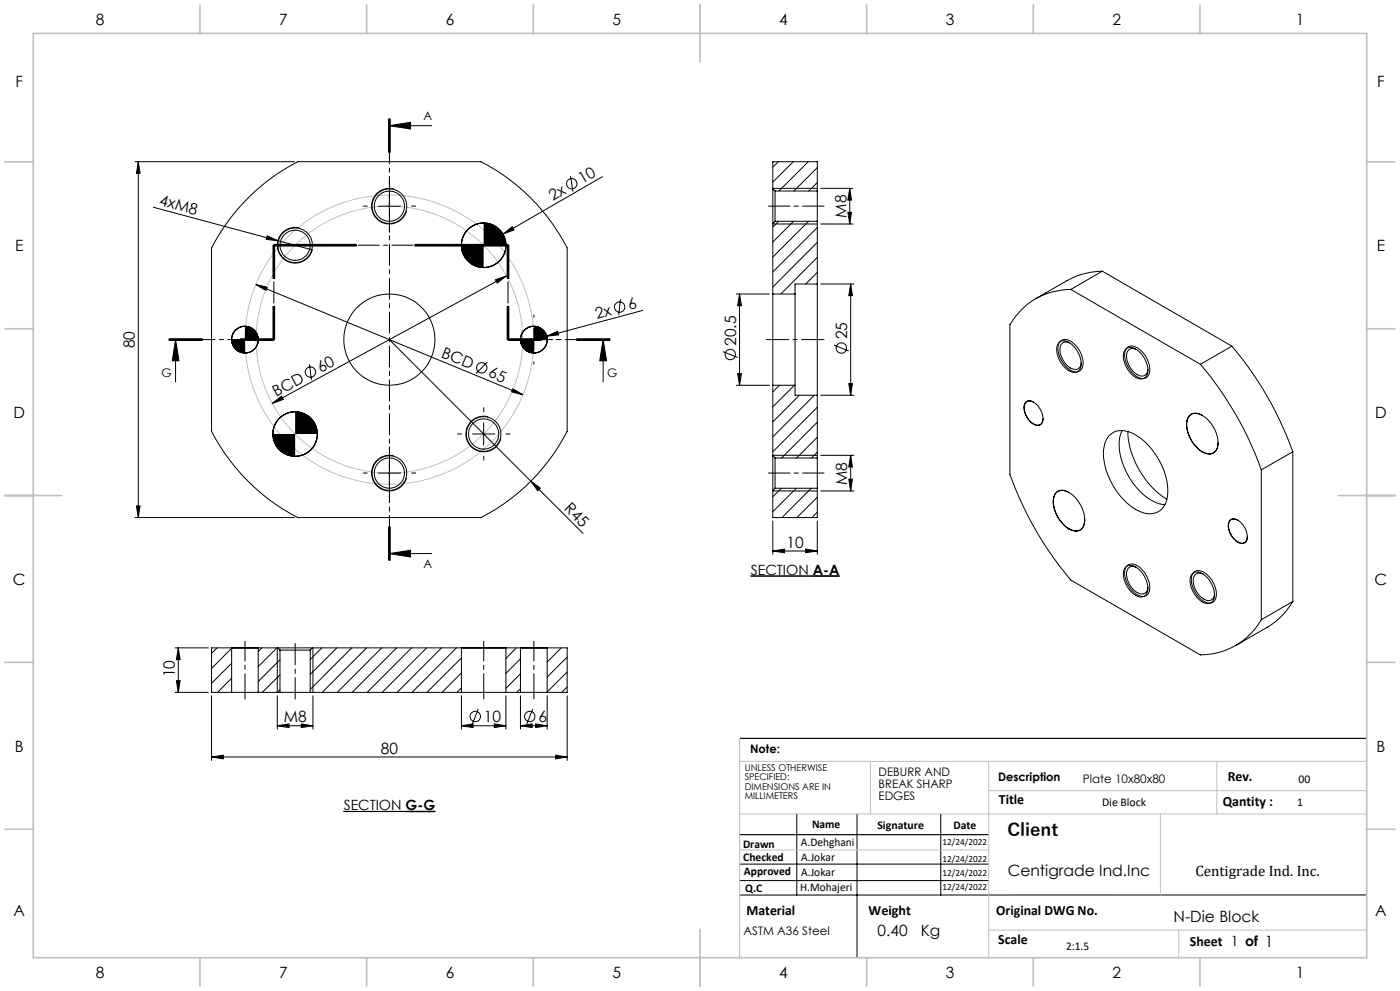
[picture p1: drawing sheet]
<svg xmlns="http://www.w3.org/2000/svg" width="420mm" height="297mm" viewBox="0 0 420 297" stroke-linecap="round" stroke-linejoin="round" font-family="sans-serif">
<g fill="none" stroke="#000" stroke-width=".3">
<path d="M116.6 35.6v10M116.8 37.7h12.7M116.8 37.7l6.4-1v2zM116.8 35.6v10M117.1 35.6v10M40.5 48.5h47.8M41.5 48.5v106.6M41.5 48.5l.5 3.5h-1.1zM74.4 59.4a57.8 57.8 0 0 1 14.9-10.9h55a59.9 59.9 0 0 1 25.8 25.8v55a59.9 59.9 0 0 1-25.8 25.8h-55a60.4 60.4 0 0 1-25.8-25.8v-55l1.2-2.3a58.6 58.6 0 0 1 9.7-12.6zM116.8 58.5v6.6M118.2 56.7a5.3 5.3 0 0 0-6.5 3.7 5.3 5.3 0 0 0 3.7 6.5 5.3 5.3 0 0 0 6.6-3.7M171.2 52.7l.7 4.7"/>
<path d="M180.7 52.9l-41.4 24M231.8 56.6v10.4M231.8 56.6v-8.1h13.4v8.8M231.8 56.6l.7 .7M231.8 56.4h13.4M232.5 57.3v9M232.5 57.3h12.7M233.5 48.5l-1.7 1.6M238 48.5l-6.2 6.1M242.5 48.5l-8.8 8.8M245.2 57.3v9M245.2 50.2l-7 7.1"/>
<path d="M245.2 54.7l-2.6 2.6M246.2 56.4h9.7M254.9 56.4l.5 3.6h-1zM254.9 56.4v10.7M46 62.1l37.4 10M80.2 70.7l3.2 1.4-3.5-.3zM81.9 73.5v10M82.2 73.7h24.7M82.2 73.2h24.7M82.4 73.5v10M89.9 68.4a5.3 5.3 0 0 0-6.5 3.7 5.3 5.3 0 0 0 3.8 6.6 5.3 5.3 0 0 0 6.5-3.8l-10.3-2.8M106.9 73.5h-24.7v10"/>
<path d="M113.5 61.8h6.7M124.4 73.5h28v10M124.4 73.7h28M124.4 73.2h28M145.1 66.8a6.6 6.6 0 0 0-6.7 6.7M150.9 70.2l2.8-2.3 .5 1zM151.8 73.5a6.7 6.7 0 0 1-6.7 6.7M152.1 73.5v10M152.7 73.5v10M231.8 67v21.1M231.8 67.1h13.4M232.5 66.3h12.7"/>
<path d="M232.5 66.3l-.7 .7M233.6 66.3l-1.8 1.7M238.1 66.3l-6.3 6.2M242.6 66.3l-10.8 10.7M245.2 66.3v18.8M245.2 68.2l-13.4 13.3M245.2 72.7l-13.4 13.3M245.2 77.1l-11 11M246.2 67.1h9.7M254.4 63.6h1l-.5 3.5zM73.5 97.8a4 4 0 0 0-4 4M76.8 85.3l3.4 .8-.4 1z"/>
<path d="M76.8 85.3l80.1 33M81.9 91.8v10M82.2 91.8v10h-10M82.4 91.8v10M148.6 83.9l3.3-1.2-2.7 2.1zM151.9 82.7l-70.2 38.2M152.1 91.8v10M152.4 91.8v10h11.1M152.7 91.8v10M160.2 97.8a4 4 0 0 0-4.1 4M160.2 98.5v6.6M186.2 89.7l-.6 4.7"/>
<path d="M192.8 93l-36.6 9.8M220.9 88.1h10M221.9 88.1l.5 3.5h-1.1zM221.9 88.1v27.4M231.8 88.1v27.4M231.8 88.1h6.7M238.5 88.1v27.4M245.2 85.1v33.4M245.2 85.1h-6.7v3M245.2 81.7l-3.5 3.4M246.2 85.1h10M255.2 85.1l.5 3.5h-1.1z"/>
<path d="M255.2 85.1v33.4M321.2 86.7a20.9 20.9 0 0 0-18.2 10.6v44.9a103.5 103.5 0 0 0 18.2 31.6l38.9 22.5a21 21 0 0 0 18.3-10.6M321.2 86.7l38.9 22.5M330.7 81.3a22.5 22.5 0 0 0-10.6 2.8l-9.4 5.4M330.7 81.3l-9.5 5.4M330.7 81.3l38.9 22.4M50.7 102h10zM50.7 101.8h10M50.7 101.5h10M52.7 101.8l1 6.3h-2zM52.7 101.8v12.7M72.2 101.5h10"/>
<path d="M72.2 102h10M77.5 101.8a4 4 0 0 1-4 4M92.9 109.1l.5 4.8M116.8 101.8l58.1 58.1M146.2 108.5l-3.4 3.4M152.4 101.5h10M152.4 102h10M153.8 116.5l3.1 1.8-3.5-.8zM164 100.7l3.3-1.4 .3 1.1zM164.1 101.8a4 4 0 0 1-3.9 4M173 101.8h10M173 101.5h10"/>
<path d="M173 102h10M180.9 101.8l1.1 6.3h-2.1zM180.9 101.8v12.7M216.9 105.4l4.4 1.7M220.9 115.5h10M221.3 112h1.1l-.5 3.5zM231.8 115.5v21.1M231.8 115.5h6.7M233.9 115.5l-2.1 1.9M238.3 115.5l-6.5 6.4M238.5 115.5v3h6.7M239.8 118.5l-8 7.9"/>
<path d="M244.3 118.5l-12.5 12.4M245.2 118.5v18.8M246.2 118.5h10M250.2 103.4l4.4 1.8M254.6 115h1.1l-.5 3.5zM317.6 102.8a2.51 2.51 0 0 1 3.6 .2 7.6 7.6 0 0 1 3 7.1 2.13 2.13 0 0 1-3.5 1 7.8 7.8 0 0 1-3.6-7.5zM318.1 102.2a3.1 3.1 0 0 1 4.2 .9 7 7 0 0 1 2.2 7.4 2.42 2.42 0 0 1-3.8 .2 7.5 7.5 0 0 1-3-7.8zM320.9 102.8a1.95 1.95 0 0 0-2.2 0 1.95 1.95 0 0 0-.7 2.1 6.7 6.7 0 0 0 4.1 5.8 1.79 1.79 0 0 0 2.2-2M337.9 104.5a3.1 3.1 0 0 1 3.8 .9 7 7 0 0 1 2.3 7.1 2.34 2.34 0 0 1-3.8 .2 7.7 7.7 0 0 1-3.1-7.1zM338.1 104.2a3.1 3.1 0 0 1 4.2 .9 7 7 0 0 1 2.2 7.4 2.42 2.42 0 0 1-3.8 .1 7.5 7.5 0 0 1-3-7.7zM340.9 104.7a1.95 1.95 0 0 0-2.2 .1 1.95 1.95 0 0 0-.7 2.1 6.3 6.3 0 0 0 4.6 5.8l.8-.2 .6-.5 .3-1.3M360.1 109.2a101 101 0 0 1 18.3 31.6"/>
<path d="M369.6 103.7a102.8 102.8 0 0 1 18.2 31.7M369.6 103.7l-9.5 5.5M81.7 120.9l2.8-2.2 .5 1zM88.5 123.4a6.7 6.7 0 0 0-6.6 6.7M95.2 130.1a6.7 6.7 0 0 1-6.7 6.6M116.8 138.5v6.6M118.2 136.6a5.3 5.3 0 0 0-6.6 3.8 5.3 5.3 0 0 0 3.8 6.5 5.3 5.3 0 0 0 6.6-3.7M141.8 130.1h6.6M145.1 126.7v6.7M146.5 124.9a5.3 5.3 0 0 0-6.6 3.8 5.3 5.3 0 0 0 3.8 6.5 5.3 5.3 0 0 0 6.5-3.8M231.8 136.6v10.4M231.8 136.6l.7 .7"/>
<path d="M231.8 136.5h13.4M232.5 137.3v9M232.5 137.3h12.7M245.2 137.3v9M245.2 122.1l-13.4 13.3M245.2 126.5l-10.7 10.8M245.2 131.1l-6.2 6.2M245.2 135.5l-1.7 1.8M246.2 136.5h10M255.2 136.5l.5 3.4h-1.1zM255.2 136.5v10.6M307.8 120.5a2.53 2.53 0 0 1 3.4 .9 4.9 4.9 0 0 1 1.2 5.6 2.3 2.3 0 0 1-3.3-.6 5.3 5.3 0 0 1-1.5-5.6z"/>
<path d="M310.1 120.5a1.77 1.77 0 0 0-2.3 0 1.77 1.77 0 0 0-.5 2.1 5.4 5.4 0 0 0 4.1 4.9l.7-.3 .5-.5 .3-1.3M332.8 130.5a5.8 5.8 0 0 1 7-.6 20.5 20.5 0 0 1 10.4 19 5.4 5.4 0 0 1-7.8 4.6 20.3 20.3 0 0 1-11-14.5 9.8 9.8 0 0 1 1.4-8.5zM336.6 129a14 14 0 0 0 .9 11.6 18.4 18.4 0 0 0 10.4 10.4l1.6 .3M338.3 129.3a26 26 0 0 0 11.8 20.3M356.7 124.7a3.2 3.2 0 0 1 4.6 .2 9.6 9.6 0 0 1 3.9 9.4 2.8 2.8 0 0 1-4.5 1.1 9.8 9.8 0 0 1-4.5-9.7zM360.7 124.5a2.81 2.81 0 0 0-3.2-.4 2.81 2.81 0 0 0-1.5 2.8 9.8 9.8 0 0 0 5.9 9 2.77 2.77 0 0 0 3.5-3.2M387.8 135.4l-9.4 5.4M387.8 135.4v44.9M40.5 155.1h47.8M40.9 151.6h1.1l-.5 3.5zM113.5 141.8h6.7M116.6 157.9v10"/>
<path d="M116.8 157.9v10M117.1 157.9v10M159.2 144.2l2.9 2.1-.8 .8zM231.8 156.1v10M231.8 147.1h13.4M232.5 146.3h12.7M232.5 146.3l-.7 .7M234.4 146.3l-2.6 2.6M238.9 146.3l-7.1 7M243.4 146.3l-8.8 8.8M245.2 146.3v8.8h-13.4v-8.1M245.2 156.1v10"/>
<path d="M245.2 149l-6.1 6.1M245.2 153.5l-1.6 1.6M246.2 147.1h10M254.6 143.6h1.1l-.5 3.5zM317 147.5a3.4 3.4 0 0 1 4.3 .5 9.6 9.6 0 0 1 3.9 9.3 2.78 2.78 0 0 1-4.5 1.2 9.8 9.8 0 0 1-4.5-9.7zM320.7 147.6a2.82 2.82 0 0 0-3.2-.4 2.82 2.82 0 0 0-1.5 2.8 10 10 0 0 0 5.9 9 2.78 2.78 0 0 0 3.5-3.3M369.1 155.8a3.3 3.3 0 0 1 4.1 2 3.7 3.7 0 0 1 .2 4.9 3.5 3.5 0 0 1-4.1-2.4 4 4 0 0 1-.2-4.5zM371.4 155.9a1.79 1.79 0 0 0-2.3-.1 1.79 1.79 0 0 0-.6 2.2 5.4 5.4 0 0 0 4.2 4.8l1-.4 .4-.7 .1-.9M378.4 140.8v44.9M116.8 165.9h12.7M116.8 165.9l6.4-1v2zM225.2 172.6h26.6"/>
<path d="M225.2 172.7h18.6M231.8 165.1l3.6-.5v1.1zM231.8 165.1h13.4M241.7 164.6l3.5 .5-3.5 .6zM337.6 170.1a2.56 2.56 0 0 1 3.6 .2 7.6 7.6 0 0 1 3 7.1 2.14 2.14 0 0 1-3.5 1 7.3 7.3 0 0 1-3.3-7.9zM338.1 169.5a3.4 3.4 0 0 1 4.6 1.3 6.6 6.6 0 0 1 1.7 7.2 2.73 2.73 0 0 1-4.1-.4 7.2 7.2 0 0 1-2.5-7.6zM340.9 170.1a1.93 1.93 0 0 0-2.2 0 1.93 1.93 0 0 0-.7 2.1 6.3 6.3 0 0 0 4.6 5.8h.4a1.83 1.83 0 0 0 1.3-2M357.9 171.8a3.1 3.1 0 0 1 3.8 .9 7 7 0 0 1 2.3 7.1 2.21 2.21 0 0 1-3.3 .6 7.4 7.4 0 0 1-3.4-8zM358.1 171.5a3.1 3.1 0 0 1 4.2 .9 7 7 0 0 1 2.2 7.4 2.67 2.67 0 0 1-4.2-.2 7.2 7.2 0 0 1-2.5-7.6zM360.9 172a1.95 1.95 0 0 0-2.2 .1 1.95 1.95 0 0 0-.7 2.1 6.3 6.3 0 0 0 4.6 5.8l1.1-.4 .5-.7 .1-.9M52.5 194.2h10M53.5 194.2v13.3"/>
<path d="M53.5 194.2l.5 3.5h-1.1zM65.1 194.2l-1.6 1.6M69.5 194.2h8M69.5 194.2h-6v13.3h6M69.5 194.2h.1M69.5 194.2v13.3M69.5 194.3l-6 6M69.5 198.8l-6 6M77.5 194.2v13.3M77.5 194.2h5.8M77.5 194.2h.1M78.6 194.2l-1.1 1.1"/>
<path d="M83.1 194.2l-5.6 5.6M83.2 194.2v13.3M83.3 194.2h10.4M83.3 194.2l.7 .6M84 194.8h9.1M84 194.8v12.7M84 197.7l-6.5 6.6M93.1 194.8v12.7M93.7 194.2h44.7M93.7 194.2l-.6 .6M93.9 194.2v13.3M96.6 194.2l-3.5 3.5"/>
<path d="M101 194.2l-7.9 7.9M105.5 194.2l-12.4 12.4M110 194.2l-13.3 13.3M114.5 194.2l-13.3 13.3M119 194.2l-13.3 13.3M123.5 194.2l-13.4 13.3M128 194.2l-13.3 13.3M132.5 194.2l-13.4 13.3M136.9 194.2l-13.3 13.3M138.4 194.2h13.4M138.4 194.2h.1M138.4 194.2v13.3"/>
<path d="M138.4 197.2l-10.3 10.3M151.8 194.2v13.3M151.8 194.2h4.3M151.8 194.2h.1M154.9 194.2l-3.1 3.1M156.1 194.2h8.1M156.1 194.2h.1M156.1 194.2h8M156.1 194.2v13.3M156.1 197.4l-4.3 4.4M164.1 194.2v13.3M164.2 194.2h5.9v13.3h-6"/>
<path d="M164.2 194.2h-.1M168.4 194.2l-4.3 4.2M170.1 196.9l-6 6M387.8 180.3l-1.8 2.6a21 21 0 0 1-5.9 5.1l-9.4 5.5M387.8 180.3l-9.4 5.4M52.5 207.5h10M52.9 204h1.1l-.5 3.5zM63.5 208.5v19.4M69.5 207.5h8M69.5 203.3l-4.2 4.2M77.5 207.5h6.5M83.2 217.5l3.5-.5v1z"/>
<path d="M83.2 217.5h10.7M83.2 208.5v10M84 207.5h9.1M84 202.2l-5.3 5.3M84 206.7l-.8 .8M90.4 217l3.5 .5-3.5 .5zM93.1 207.5h45.3M93.9 208.5v10M138.4 217.5l3.5-.5v1zM138.4 207.5h13.4M138.4 217.5h13.4M138.4 208.5v10"/>
<path d="M138.4 201.7l-5.8 5.8M138.4 206.2l-1.3 1.3M143.5 212.5l-1.8 4.5M148.3 217l3.5 .5-3.5 .5zM151.8 208.5v10M151.8 207.5h4.3M156.1 217.5l3.5-.5v1zM156.1 208.5v10M156.1 217.5h8M156.1 207.5h8M156.1 201.9l-4.3 4.4M156.1 206.4l-1.1 1.1"/>
<path d="M159.8 212.5l-1.8 4.5M160.7 217l3.4 .5-3.4 .5zM164.1 208.5v10M170.1 208.5v19.4M170.1 201.4l-6 6M170.1 205.9l-1.6 1.6M63.5 226.9l3.5-.6v1.1zM63.5 226.9h106.6M166.7 226.3l3.4 .6-3.4 .5zM103.1 243.2h27.4M103.1 243.2h18.6M221.9 259h74.7"/>
<path d="M239 243.9v24.3M257.1 243.9v43.1M282.2 243.9v24.3M221.9 263.9h74.7M410 268.2h-188.1"/>
<circle cx="171.5" cy="55.1" r="1.55"/>
<circle cx="88.5" cy="73.5" r="5.2"/>
<circle cx="88.5" cy="73.5" r="4.5"/>
<circle cx="116.8" cy="61.8" r="5.2"/>
<circle cx="116.8" cy="61.8" r="4.5"/>
<circle cx="145.1" cy="73.5" r="6.7"/>
<circle cx="185.9" cy="92" r="1.55"/>
<circle cx="73.5" cy="101.8" r="4"/>
<circle cx="93.1" cy="111.5" r="1.56"/>
<circle cx="116.8" cy="101.8" r="13.7"/>
<circle cx="144.5" cy="110.2" r="1.55"/>
<circle cx="160.2" cy="101.8" r="4"/>
<circle cx="219.1" cy="106.3" r="1.56"/>
<circle cx="252.4" cy="104.3" r="1.56"/>
<circle cx="88.5" cy="130.1" r="6.7"/>
<circle cx="145.1" cy="130.1" r="4.5"/>
<circle cx="145.1" cy="130.1" r="5.2"/>
<circle cx="116.8" cy="141.8" r="5.2"/>
<circle cx="116.8" cy="141.8" r="4.5"/>
<circle cx="142.6" cy="214.7" r="1.55"/>
<circle cx="158.9" cy="214.7" r="1.55"/>
</g>
<path d="M243.8 172.7h8.1M121.7 243.2h8.9" fill="none" stroke="#000" stroke-width=".4"/>
<g fill="none" stroke="#c0c0c0" stroke-width=".3">
<path d="M221.9 228.2h188.1M261.2 228.2v15.7M296.6 228.2v58.8M296.6 237h113.4M365.1 228.2v15.7M221.9 243.9h188.1M221.9 254.7h74.7M348.1 243.9v24.3M296.6 278.8h113.4M353.6 278.8v8.2"/>
<circle cx="116.8" cy="101.8" r="40"/>
<circle cx="116.8" cy="101.8" r="43.3"/>
</g>
<g fill="none" stroke="#000" stroke-width=".3" stroke-dasharray="15.2 1.3 1.3 1.3">
<path d="M116.8 55.1v-1.2M110.2 61.8h-1.2M116.8 68.4v1.2M123.5 61.8h1.2M160.2 95.1v-.7M153.5 101.8h-.7M160.2 108.4v.7M166.8 101.8h.7M116.8 135.1v-1.2M138.5 130.1h-1.2M145.1 123.4v-1.2M145.1 136.7v1.2"/>
<path d="M151.8 130.1h1.2M110.2 141.8h-1.2M116.8 148.4v1.2M123.5 141.8h1.2M73.5 192.2v2M145.1 192.2v2M160.2 192.2v2"/>
</g>
<path d="M73.5 209.5v-15.3M145.1 209.5v-15.3M160.2 209.5v-15.3" fill="none" stroke="#000" stroke-width=".3" stroke-dasharray="15.2 1.3 1.3 1.3" stroke-dashoffset="7.6"/>
<path d="M247.2 61.8h-16.7M247.2 141.8h-16.7M88.5 209.5v-16.7" fill="none" stroke="#000" stroke-width=".3" stroke-dasharray="15.2 1.3 1.3 1.3" stroke-dashoffset="8.8"/>
<path d="M229.9 101.8h17.3" fill="none" stroke="#000" stroke-width=".3" stroke-dasharray="15.2 1.3 1.3 1.3" stroke-dashoffset="8.5"/>
<path d="M82.2 101.8h-31.5" fill="none" stroke="#000" stroke-width=".3" stroke-dasharray="6.3 1.3 1.3 1.3" stroke-dashoffset="2.7"/>
<path d="M152.4 73.5v28.3M82.2 101.8v-28.3" fill="none" stroke="#000" stroke-width=".3" stroke-dasharray="6.3 1.3 1.3 1.3" stroke-dashoffset="-.8"/>
<path d="M82.2 73.5h14.7" fill="none" stroke="#000" stroke-width=".3" stroke-dasharray="6.3 1.3 1.3 1.3" stroke-dashoffset=".9"/>
<path d="M134.4 73.5h-37.5" fill="none" stroke="#000" stroke-width=".3" stroke-dasharray="6.3 1.3 1.3 1.3" stroke-dashoffset="-.3"/>
<path d="M134.4 73.5h18" fill="none" stroke="#000" stroke-width=".3" stroke-dasharray="6.3 1.3 1.3 1.3" stroke-dashoffset="-.7"/>
<path d="M116.8 35.6v132.3M152.4 101.8h30.6" fill="none" stroke="#000" stroke-width=".3" stroke-dasharray="6.3 1.3 1.3 1.3" stroke-dashoffset="3.1"/>
<path d="M221.9 221.3h188.1M221.9 250.2h74.7" fill="none" stroke="#000" stroke-width=".35"/>
<path d="M221.9 221.3v65.7" fill="none" stroke="#c0c0c0" stroke-width=".35"/>
<g fill="none" stroke="#c0c0c0" stroke-width=".5">
<path d="M10 10h400v277h-400zM60 1.5v8.5M110 1.5v8.5M160 1.5v8.5M210 1.5v17M260 1.5v8.5M310 1.5v8.5M360 1.5v8.5M1.5 48.5h8.5M410 48.5h8.5M1.5 98.5h8.5M410 98.5h8.5"/>
<path d="M1.5 148.5h17M401.5 148.5h17M1.5 198.5h8.5M410 198.5h8.5M1.5 248.5h8.5M410 248.5h8.5M210 278.5v17M60 287v8.5M110 287v8.5M160 287v8.5M260 287v8.5M310 287v8.5"/>
<path d="M360 287v8.5"/>
</g>
<g fill="#000">
<path d="M80.2 70.7l3.2 1.4-3.5-.3zM150.9 70.2l2.8-2.3 .5 1zM164 100.7l3.3-1.4 .3 1.1zM159.2 144.2l2.9 2.1-.8 .8z"/>
<path d="M116.8 37.7l6.4-1v2zM116.8 165.9l6.4-1v2z"/>
<path d="M76.8 85.3l3 1.8 .4-1zM153.8 116.5l-.4 1 3.5 .8z"/>
<path d="M148.6 83.9l.6 .9 2.7-2.1zM81.7 120.9l3.3-1.2-.5-1z"/>
<path d="M52.7 101.8l1 6.3h-2zM180.9 101.8l1.1 6.3h-2.1z"/>
<path d="M156.1 101.8a4 4 0 0 0 4.1 4v-4zM160.2 97.8v4h3.9a4 4 0 0 0-3.9-4zM69.5 101.8a4 4 0 0 0 4 4v-4zM73.5 97.8v4h4a4 4 0 0 0-4-4zM81.9 130.1a6.6 6.6 0 0 0 6.6 6.6v-6.6zM88.5 123.4v6.7h6.7a6.7 6.7 0 0 0-6.7-6.7zM138.4 73.5a6.7 6.7 0 0 0 6.7 6.7v-6.7zM145.1 66.8v6.7h6.7a6.6 6.6 0 0 0-6.7-6.7z"/>
<path d="M255.2 136.5l.5 3.4h-1.1zM254.6 143.6h1.1l-.5 3.5zM221.9 88.1l.5 3.5h-1.1zM221.3 112h1.1l-.5 3.5zM255.2 85.1l.5 3.5h-1.1zM254.6 115h1.1l-.5 3.5z"/>
<path d="M40.9 151.6h1.1l-.5 3.5zM41.5 48.5l.5 3.5h-1.1zM52.9 204h1.1l-.5 3.5zM53.5 194.2l.5 3.5h-1.1zM254.4 63.6h1l-.5 3.5zM254.9 56.4l.5 3.6h-1z"/>
<path d="M83.2 217.5l3.5-.5v1zM90.4 217l3.5 .5-3.5 .5zM63.5 226.9l3.5-.6v1.1zM166.7 226.3l3.4 .6-3.4 .5zM231.8 165.1l3.6-.5v1.1zM241.7 164.6l3.5 .5-3.5 .6z"/>
<path d="M138.4 217.5l3.5-.5v1zM148.3 217l3.5 .5-3.5 .5z"/>
<path d="M160.7 217l3.4 .5-3.4 .5zM156.1 217.5l3.5-.5v1z"/>
</g>
<text font-size="5.3" x="302.2" y="250.7">Client</text>
<g font-size="4.7">
<text x="28.7" y="7.6">8</text>
<text x="83.7" y="7.6">7</text>
<text x="133.7" y="7.6">6</text>
<text x="183.7" y="7.6">5</text>
<text x="233.7" y="7.6">4</text>
<text x="283.7" y="7.6">3</text>
<text x="333.7" y="7.6">2</text>
<text x="388.7" y="7.6">1</text>
<text x="4.6" y="26.1">F</text>
<text x="413.1" y="26.1">F</text>
<text x="174.6" y="55.2" transform="rotate(-30 174.6 55.2)">10</text>
<text x="47.6" y="61.5" transform="rotate(15 47.6 61.5)">4xM8</text>
<text x="165.9" y="60.3" transform="rotate(-30 165.9 60.3)">2x</text>
<text x="253.9" y="65.2" transform="rotate(-90 253.9 65.2)">M8</text>
<text x="4.5" y="75.3">E</text>
<text x="413" y="75.3">E</text>
<text x="179.1" y="95.6" transform="rotate(-15 179.1 95.6)">2x</text>
<text x="188.8" y="93" transform="rotate(-15 188.8 93)">6</text>
<text x="254.1" y="101.7" transform="rotate(-90 254.1 101.7)">25</text>
<text x="40.5" y="104.4" transform="rotate(-90 40.5 104.4)">80</text>
<text x="132.2" y="107" transform="rotate(22 132.2 107)">BCD</text>
<text x="220.8" y="103.7" transform="rotate(-90 220.8 103.7)">20.5</text>
<text x="96.2" y="111.8" transform="rotate(-29 96.2 111.8)">60</text>
<text x="146.3" y="112.8" transform="rotate(22 146.3 112.8)">65</text>
<text x="82.9" y="119.1" transform="rotate(-29 82.9 119.1)">BCD</text>
<text x="4" y="125.3">D</text>
<text x="412.5" y="125.3">D</text>
<text x="254.2" y="145.4" transform="rotate(-90 254.2 145.4)">M8</text>
<text x="169.1" y="152.6" transform="rotate(45 169.1 152.6)">R45</text>
<text x="236" y="164.1">10</text>
<text x="3.9" y="175.3">C</text>
<text x="412.4" y="175.3">C</text>
<text x="52.5" y="203" transform="rotate(-90 52.5 203)">10</text>
<text x="85.1" y="216.5">M8</text>
<text x="145.2" y="216.4">10</text>
<text x="161.5" y="216.4">6</text>
<text x="4.4" y="225.3">B</text>
<text x="114.2" y="225.8">80</text>
<text x="412.9" y="225.3">B</text>
<text x="302.3" y="262.6">Centigrade Ind.Inc</text>
<text x="4" y="274.6">A</text>
<text x="412.5" y="274.6">A</text>
<text x="263.3" y="280.5">0.40</text>
<text x="276.2" y="280.5">Kg</text>
<text x="352.1" y="276.4">N-Die Block</text>
<text x="28.7" y="293.1">8</text>
<text x="83.7" y="293.1">7</text>
<text x="133.7" y="293.1">6</text>
<text x="183.7" y="293.1">5</text>
<text x="233.7" y="293.1">4</text>
<text x="283.7" y="293.1">3</text>
<text x="333.7" y="293.1">2</text>
<text x="388.7" y="293.1">1</text>
</g>
<text font-size="4.5" x="358.6" y="262.6">Centigrade Ind. Inc.</text>
<g font-size="4.2">
<text x="225.2" y="172.2">SECTION A-A</text>
<text x="368.3" y="234.1">Rev.</text>
<text x="103.1" y="242.8">SECTION G-G</text>
<text x="299.7" y="240.9">Title</text>
<text x="366.8" y="241.6">Qantity :</text>
<text x="223.9" y="274.2">Material</text>
<text x="260.6" y="274.2">Weight</text>
<text x="298.9" y="274.2">Original DWG No.</text>
<text x="299.5" y="282.8">Scale</text>
<text x="357" y="283.6">Sheet 1 of 1</text>
</g>
<g font-size="3.5">
<text x="127.1" y="36">A</text>
<text x="48.4" y="112.9">G</text>
<text x="182.2" y="112.9">G</text>
<text x="127.1" y="170.1">A</text>
<text x="225" y="225.7">Note:</text>
<text x="263.6" y="232.6">DEBURR AND</text>
<text x="263.6" y="236.1">BREAK SHARP</text>
<text x="263.6" y="239.7">EDGES</text>
<text x="299.4" y="234.1">Description</text>
<text x="324.9" y="234.7">Plate 10x80x80</text>
<text x="389.6" y="234.7">00</text>
<text x="330.6" y="241.6">Die Block</text>
<text x="389.2" y="241.6">1</text>
<text x="243.6" y="248.1">Name</text>
<text x="263.2" y="248.5">Signature</text>
<text x="286" y="248.5">Date</text>
<text x="222.9" y="254">Drawn</text>
<text x="240.3" y="253.6">A.Dehghani</text>
<text x="240.4" y="257.9">A.Jokar</text>
<text x="223" y="258.1">Checked</text>
<text x="223.2" y="262.1">Approved</text>
<text x="240.4" y="262.4">A.Jokar</text>
<text x="223.6" y="267.4">Q.C</text>
<text x="240.1" y="267.1">H.Mohajeri</text>
<text x="223.1" y="280.2">ASTM A36 Steel</text>
<text x="319.8" y="284.6">2:1.5</text>
</g>
<g font-size="2.8">
<text x="223.4" y="231">UNLESS OTHERWISE</text>
<text x="223.4" y="233.8">SPECIFIED:</text>
<text x="223.4" y="236.7">DIMENSIONS ARE IN</text>
<text x="223.4" y="239.5">MILLIMETERS</text>
<text x="282.8" y="253.2">12/24/2022</text>
<text x="282.8" y="258.4">12/24/2022</text>
<text x="282.8" y="262.7">12/24/2022</text>
<text x="282.8" y="266.6">12/24/2022</text>
</g>
</svg>
